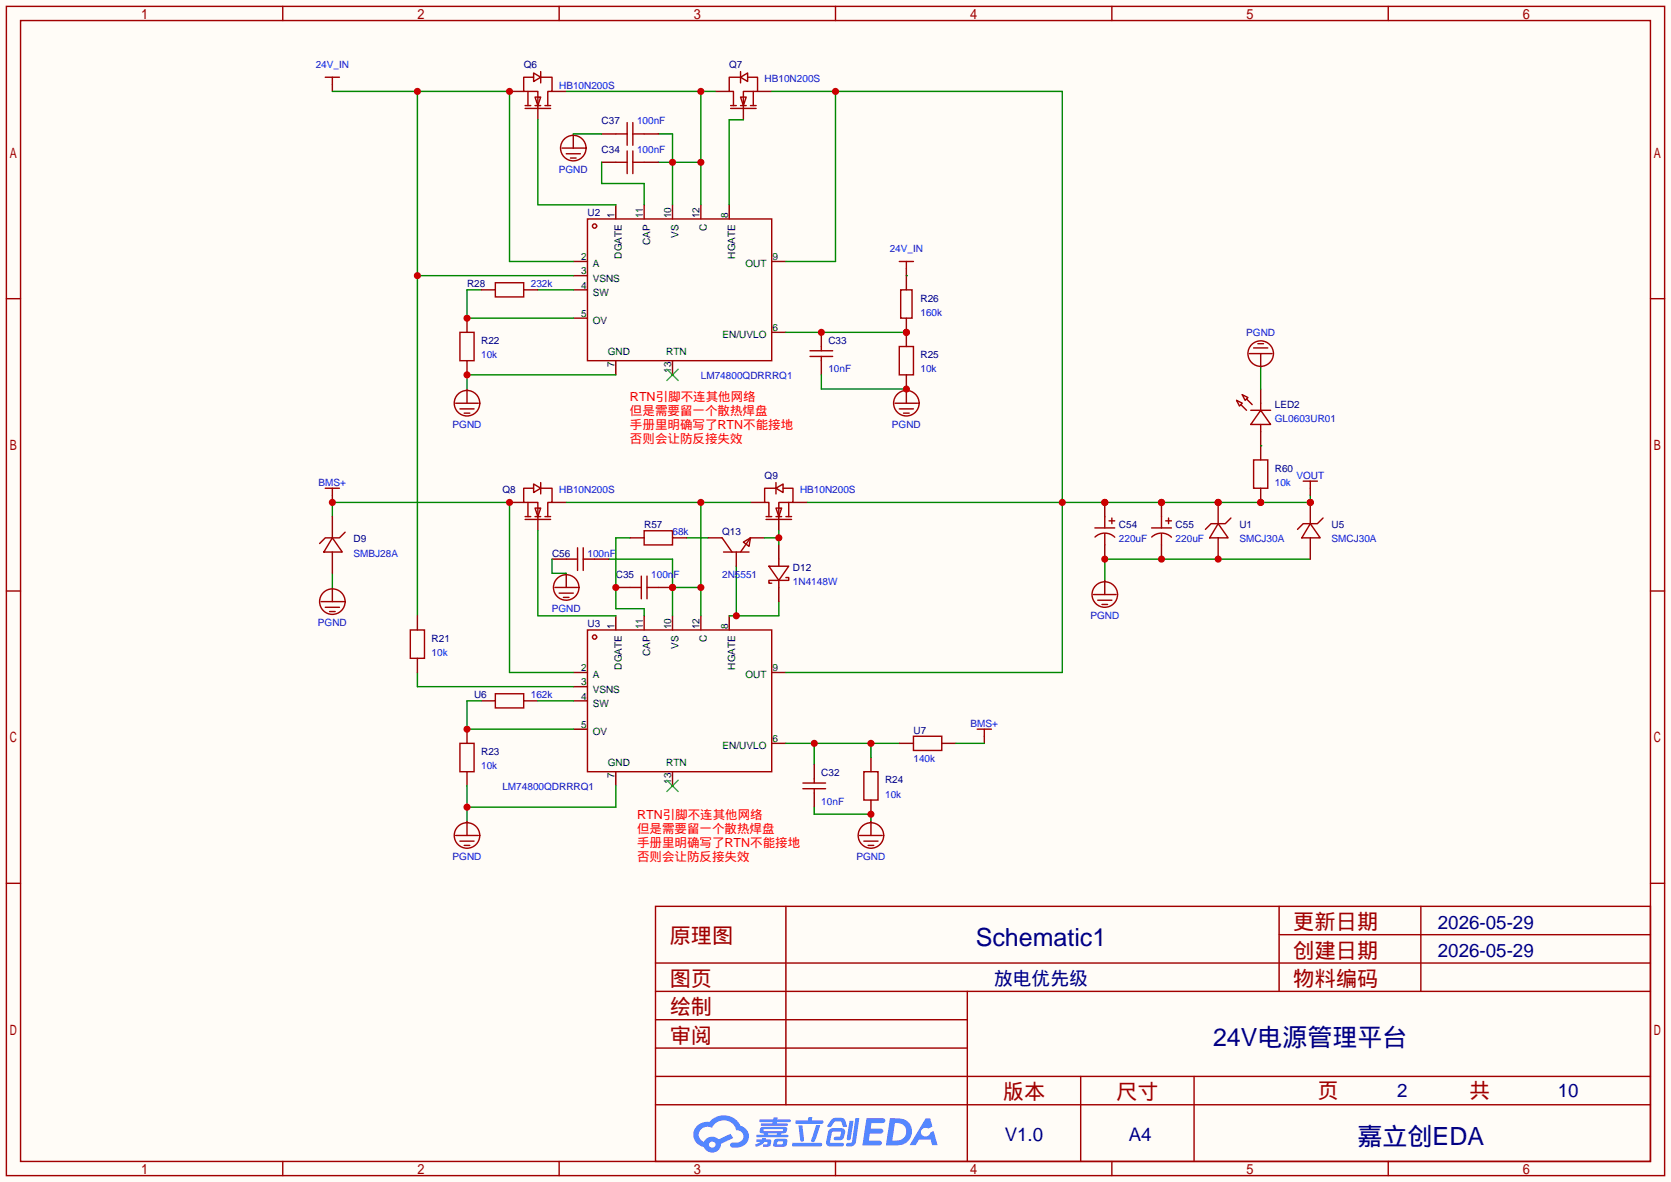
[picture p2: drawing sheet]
<svg xmlns="http://www.w3.org/2000/svg" width="299mm" height="212mm" viewBox="0 0 299 212" stroke-linecap="round" stroke-linejoin="round" font-family="sans-serif">
<path d="M0 0h299.5v211.8h-299.5z" fill="#fffcf7"/>
<g fill="none" stroke="#a10000" stroke-width=".25">
<path d="M1.1 1.1h297.2v209.6h-297.2zM3.7 3.7h292.1v204.5h-292.1zM50.7 1.1v2.6M100.2 1.1v2.6M149.7 1.1v2.6M199.3 1.1v2.6M248.8 1.1v2.6M1.1 53.5h2.6M295.8 53.5h2.5M1.1 105.9h2.6M295.8 105.9h2.5M1.1 158.3h2.6"/>
<path d="M295.8 158.3h2.5M117.5 162.4h178.3v45.8h-178.3zM117.5 177.7h178.3M117.5 172.6h178.3M140.8 162.4v35.6M173.4 177.7v30.5M229.2 162.4v15.3M229.2 167.5h66.6M254.6 162.4v15.3M117.5 182.8h55.9M117.5 198h178.3M117.5 192.9h178.3"/>
<path d="M117.5 187.8h55.9M193.7 192.9v15.3M214 192.9v15.3M50.7 208.2v2.5M100.2 208.2v2.5M149.7 208.2v2.5M199.3 208.2v2.5M248.8 208.2v2.5"/>
</g>
<g fill="#5487ff">
<path d="M155.3 200.4h2.1a.97 .97 0 0 1 1.3 .4 .53 .53 0 0 1-.7 .5h-1.8l-.2 1h1.9a.43 .43 0 0 1 .4 .5 .43 .43 0 0 1-.5 .3h-1.9l-.2 1.3h1.7a.45 .45 0 0 1 .6 .2 .45 .45 0 0 1-.2 .6l-3.2 .1z"/>
<path d="M165.9 200.5h.8l.4 1.4-.7 .4a.82 .82 0 0 0-1.2 .1 .82 .82 0 0 0 .1 1.1 .82 .82 0 0 0 1.2 0l.2-.5 .6-.3 .7 2.5h-.9l-.3-1h-2.1l-.6 1h-1.1z"/>
<path d="M152.2 200.9h.8l-.5 3.2a.36 .36 0 0 1-.4 .3 .36 .36 0 0 1-.3-.4z"/>
<path d="M153.3 200.4h.7l-.6 4.3a1.13 1.13 0 0 1-1.8 .6l.2-.4 .7-.1 .2-.2z"/>
<path d="M149 200.7l.6-.4h1a.77 .77 0 0 1 .9 .6l.3 .9-.2 .2h-.5l-.4-1h-.9a1.3 1.3 0 0 0-.8 .9l-.6 .1-.2-.2z"/>
<path d="M148.6 202.5l.5-.3h1.7a.66 .66 0 0 1 .6 .9l-.1 .4a.81 .81 0 0 1-.9 .9h-.7a.32 .32 0 0 1-.3-.4 .32 .32 0 0 1 .4-.3h.7l.3-.9-1.7 .1-.3 1.9h2.1a.32 .32 0 0 1 .4 .4 .32 .32 0 0 1-.4 .3l-2.3-.1-.5-.3v-.5z"/>
<path d="M142 204.8h5a.33 .33 0 0 1 .3 .4 .33 .33 0 0 1-.3 .3h-4.9l-.2-.2z"/>
<path d="M146.3 201.6h.7l-1 2.9a.36 .36 0 0 1-.4 .2 .36 .36 0 0 1-.3-.3z"/>
<path d="M143.1 201.7h.7l.3 2.6a.34 .34 0 0 1-.3 .3 .34 .34 0 0 1-.4-.2z"/>
<path d="M142.6 200.8h2.2l.1-.4 .1-.2h.6l-.1 .6h1.8a.32 .32 0 0 1 .3 .3 .32 .32 0 0 1-.4 .3h-4.5l-.1-.1z"/>
<path d="M135.6 204.2h.9l.1-.2 .7-.1-.1 .3h.9a.82 .82 0 0 1-.6 1.3h-.7v-.4l.7-.1v-.3h-.5l-.5 .4-1 .4-.2-.4 1-.4h-.8z"/>
<path d="M136.1 200.6h2.5v-.3h.8l-.1 .3h2.2l.2 .3-.2 .2h-2.3v.3h1.8l.2 .2-.2 .2h-4.5l-.2-.2 .1-.2h2l.1-.3h-2.3l-.1-.2z"/>
<path d="M159.5 200.4l-.7 4.9h1.6a2.47 2.47 0 0 0 2.9-1.7 2.47 2.47 0 0 0-1.4-3zM160.4 201.3a1.61 1.61 0 0 1 2 1.4 1.61 1.61 0 0 1-1.8 1.7h-.7z"/>
<path d="M136.3 202.2a.55 .55 0 0 0-.2 .7 .55 .55 0 0 0 .7 .2l.1 .3h-1.3v.4h5.5l.2-.2-.2-.2h-1.2l.2-.3a.7 .7 0 0 0 .8-.2 .7 .7 0 0 0 0-.9h-4.1zM136.9 202.4h3.3l.2 .1-.2 .2h-3.2l-.2-.1zM137.6 203.1h1.7l-.2 .3h-1.4z"/>
<path d="M138.8 204.3a1.05 1.05 0 0 0-.1 1.2 2.91 2.91 0 0 0 2.2-.2 .98 .98 0 0 0 0-1.2h-1.6zM139.4 204.6l.8-.1 .1 .1v.3l-.2 .2h-.8z"/>
<path d="M125 201.7a2.23 2.23 0 0 0-.7 2.3 2.23 2.23 0 0 0 1.8 1.6 1.58 1.58 0 0 0 1.8 .9 1.58 1.58 0 0 0 1.3-1.5l2.2-1-.5-.8-2.1 1a1.65 1.65 0 0 0-2.6 .5 1.45 1.45 0 0 1-.8-2 1.45 1.45 0 0 1 2-.7l.2 .1a2.3 2.3 0 0 1 2.3-1.3 2.3 2.3 0 0 1 2.1 1.7 1.12 1.12 0 0 1 1.2 1.1 1.12 1.12 0 0 1-1.1 1.2h-.7a.45 .45 0 0 0-.6 .3 .45 .45 0 0 0 .5 .6 2.26 2.26 0 0 0 2.9-2.5 2.04 2.04 0 0 0-1.5-1.4 3.3 3.3 0 0 0-5.5-.7l-1.2 .1zM127.1 205.2a.57 .57 0 0 1 1.1 0 .57 .57 0 0 1-1.1 0z"/>
</g>
<g fill="none" stroke="#870000" stroke-width=".25">
<path d="M59.6 15.1v1.3M91.3 16.4h2.6M96.4 18.9v2.6M98.9 16.4h2.6M128.1 16.4h2.6M133.2 18.9v2.6M135.8 16.4h2.5M110.4 36.7v2.5M115.4 36.7v2.5M120.5 36.7v2.5M125.6 36.7v2.5M130.7 36.7v2.5"/>
<path d="M102.7 46.9h2.6M102.7 57h2.6M102.7 51.9h2.6M102.7 49.4h2.6M138.3 46.9h2.5M138.3 59.6h2.5M162.4 48.1v1.3M110.4 64.6v2.6M120.5 64.6v2.6M59.6 88.8v1.2M91.3 90h2.6M96.4 92.6v2.5"/>
<path d="M98.9 90h2.6M134.5 90h2.5M139.6 92.6v2.5M142.1 90h2.6M110.4 110.4v2.5M115.4 110.4v2.5M120.5 110.4v2.5M125.6 110.4v2.5M130.7 110.4v2.5M102.7 120.5h2.6M102.7 130.7h2.6M102.7 125.6h2.6"/>
<path d="M102.7 123.1h2.6M110.4 138.3v2.5M120.5 138.3v2.5M138.3 120.5h2.5M138.3 133.2h2.5M176.4 132v1.2"/>
</g>
<g fill="none" stroke="#a10000" stroke-width=".25">
<path d="M58.3 13.8h2.5M59.6 13.8v1.3M94.1 18.9h1M94.1 19.4h4.6M94.6 16.4v2.5M95.6 13.8h-1.7v2.6h2.5v2.5M95.6 13.1l1.3 .7-1.3 .8zM95.9 17.4h1l-.5 1.5zM95.9 18.9h1M96.9 12.8v2.1M96.9 13.8h2v2.6h-.7v2.5M97.7 18.9h1"/>
<path d="M130.9 18.9h1.1M130.9 19.4h4.6M132.7 12.8v2.1M132.7 13.8h-2v2.6h.7v2.5M132.7 13.8l1.3-.7v1.5zM132.7 17.4h1l-.5 1.5zM132.7 18.9h1M134 13.8h1.8v2.6h-2.6v2.5M134.5 18.9h1M135 16.4v2.5M105.3 39.2h33v25.4h-33zM161.2 46.9h2.5"/>
<path d="M162.4 46.9v1.2M58.3 87.5h2.5M59.6 87.5v1.3M94.1 92.6h1M94.1 93.1h4.6M94.6 90v2.6M95.6 87.5h-1.7v2.5h2.5v2.6M95.6 86.7l1.3 .8-1.3 .8zM95.9 91.1h1l-.5 1.5zM95.9 92.6h1M96.9 86.5v2M96.9 87.5h2v2.5h-.7v2.6"/>
<path d="M97.7 92.6h1M137.3 92.6h1M137.3 93.1h4.6M139.1 86.5v2M139.1 87.5h-2.1v2.5h.8v2.6M139.1 87.5l1.2-.8v1.6zM139.1 91.1h1l-.5 1.5zM139.1 92.6h1M140.3 87.5h1.8v2.5h-2.5v2.6M140.8 92.6h1.1M141.4 90v2.6M105.3 112.9h33v25.4h-33z"/>
<path d="M175.1 130.7h2.6M176.4 130.7v1.3"/>
<circle cx="106.6" cy="40.5" r=".38"/>
<circle cx="106.6" cy="114.2" r=".38"/>
</g>
<path d="M119.5 66.2l2 2M121.5 66.2l-2 2M119.5 139.8l2 2.1M121.5 139.8l-2 2.1" fill="none" stroke="#3c3" stroke-width=".25"/>
<path d="M101.5 16.4h26.6M125.6 16.4v20.3M118 29.1h7.6M118 24h2.5v12.7" fill="none" stroke="#008700" stroke-width=".25"/>
<g fill="#c00">
<circle cx="125.6" cy="16.4" r=".63"/>
<circle cx="125.6" cy="29.1" r=".63"/>
<circle cx="120.5" cy="29.1" r=".63"/>
</g>
<path d="M101.5 90h33M125.6 90v20.4M109.1 100.2h11.4v10.2M120.5 105.3h5.1" fill="none" stroke="#008700" stroke-width=".25"/>
<g fill="#c00">
<circle cx="125.6" cy="90" r=".63"/>
<circle cx="125.6" cy="105.3" r=".63"/>
<circle cx="120.5" cy="105.3" r=".63"/>
</g>
<path d="M138.3 16.4h52.1v104.1h-49.6M149.7 16.4v30.5h-8.9M234.8 88.8v1.2h-90.1" fill="none" stroke="#008700" stroke-width=".25"/>
<g fill="#c00">
<circle cx="149.7" cy="16.4" r=".63"/>
<circle cx="190.4" cy="90" r=".63"/>
<circle cx="198" cy="90" r=".63"/>
<circle cx="208.2" cy="90" r=".63"/>
<circle cx="218.3" cy="90" r=".63"/>
<circle cx="225.9" cy="90" r=".63"/>
<circle cx="234.8" cy="90" r=".63"/>
</g>
<path d="M133.2 21.5h-2.5v15.2M59.6 92.6v-2.6h31.7v30.5h11.4M234.8 100.2h-36.8v3.8" fill="none" stroke="#008700" stroke-width=".25"/>
<path d="M234.8 87.5v1.3" fill="none" stroke="#870000" stroke-width=".25"/>
<path d="M233.6 86.2h2.5M234.8 86.2v1.3" fill="none" stroke="#a10000" stroke-width=".25"/>
<g fill="#c00">
<circle cx="91.3" cy="90" r=".63"/>
<circle cx="59.6" cy="90" r=".63"/>
</g>
<path d="M59.6 16.4h31.7v30.5h11.4M74.8 16.4v94M74.8 49.4h27.9M74.8 120.5v2.6h27.9" fill="none" stroke="#008700" stroke-width=".25"/>
<g fill="#c00">
<circle cx="74.8" cy="16.4" r=".63"/>
<circle cx="91.3" cy="16.4" r=".63"/>
<circle cx="74.8" cy="49.4" r=".63"/>
</g>
<path d="M82.4 59.6h2.6v5h-2.6zM161.2 62.1h2.5v5.1h-2.5zM73.5 112.9h2.6v5.1h-2.6zM82.4 133.2h2.6v5.1h-2.6zM154.8 138.3h2.6v5.1h-2.6z" fill="none" stroke="#a10000" stroke-width=".25"/>
<path d="M83.7 57v2.6M162.4 59.6v2.5M83.7 64.6v2.6M162.4 67.2v2.5M74.8 110.4v2.5M74.8 118v2.5M83.7 130.7v2.5M83.7 138.3v2.5M156.1 135.8v2.5M156.1 143.4v2.5" fill="none" stroke="#870000" stroke-width=".25"/>
<path d="M86.2 51.9h-2.5v5.1h19M96.4 51.9h6.3" fill="none" stroke="#008700" stroke-width=".25"/>
<circle cx="83.7" cy="57" r=".63" fill="#c00"/>
<path d="M110.4 67.2h-26.7v2.5" fill="none" stroke="#008700" stroke-width=".25"/>
<circle cx="83.7" cy="67.2" r=".63" fill="#c00"/>
<path d="M96.4 21.5v15.2h14" fill="none" stroke="#008700" stroke-width=".25"/>
<g fill="none" stroke="#a10000" stroke-width=".25">
<path d="M110.4 24h2M112.4 22v4M113.4 22v4M113.4 24h2M223.9 63.4h4.1M224.7 62.4h2.5M225.4 61.6h1M103.5 98.2v4M104.5 98.2v4M101.5 100.2h2M104.5 100.2h2.1M116 103.3v4"/>
<circle cx="225.9" cy="63.4" r="2.29"/>
</g>
<path d="M107.8 24h2.6M115.4 24h2.6M225.9 63.4v2.5M98.9 100.2h2.6M106.6 100.2h2.5M118 105.3h2.5" fill="none" stroke="#870000" stroke-width=".25"/>
<circle cx="120.5" cy="105.3" r=".63" fill="#c00"/>
<path d="M110.4 29.1h2M112.4 27.1v4M113.4 27.1v4M113.4 29.1h2M112.9 105.3h2M114.9 103.3v4M116 105.3h2M88.8 124.3h5.1v2.6h-5.1z" fill="none" stroke="#a10000" stroke-width=".25"/>
<path d="M107.8 29.1h2.6M115.4 29.1h2.6M110.4 105.3h2.5M86.2 125.6h2.6M93.9 125.6h2.5" fill="none" stroke="#870000" stroke-width=".25"/>
<path d="M86.2 125.6h-2.5v5.1h19M96.4 125.6h6.3" fill="none" stroke="#008700" stroke-width=".25"/>
<circle cx="83.7" cy="130.7" r=".63" fill="#c00"/>
<path d="M83.7 140.8v6.4M110.4 140.8v3.9h-26.7" fill="none" stroke="#008700" stroke-width=".25"/>
<circle cx="83.7" cy="144.7" r=".63" fill="#c00"/>
<path d="M96.4 95.1v15.3h14M132 101.5v8.9M139.6 107.8v2.6h-8.9" fill="none" stroke="#008700" stroke-width=".25"/>
<circle cx="132" cy="110.4" r=".63" fill="#c00"/>
<path d="M140.8 133.2h20.4M145.9 133.2v3.8M156.1 133.2v2.6" fill="none" stroke="#008700" stroke-width=".25"/>
<g fill="#c00">
<circle cx="156.1" cy="133.2" r=".63"/>
<circle cx="145.9" cy="133.2" r=".63"/>
</g>
<path d="M145.2 63.9h4M145.2 62.9h4M147.2 62.1v.8M147.2 63.9v.7M145.9 139.6v.7M163.7 132h5.1v2.5h-5.1zM143.9 141.4h4.1M143.9 140.3h4.1M145.9 141.4v.7" fill="none" stroke="#a10000" stroke-width=".25"/>
<path d="M147.2 59.6v2.5M147.2 64.6v2.6M145.9 137v2.6M161.2 133.2h2.5M168.8 133.2h2.5M145.9 142.1v2.6" fill="none" stroke="#870000" stroke-width=".25"/>
<path d="M171.3 133.2h5.1M145.9 144.7v1.2h10.2v1.3" fill="none" stroke="#008700" stroke-width=".25"/>
<circle cx="156.1" cy="145.9" r=".63" fill="#c00"/>
<path d="M140.8 59.6h21.6" fill="none" stroke="#008700" stroke-width=".25"/>
<g fill="#c00">
<circle cx="147.2" cy="59.6" r=".63"/>
<circle cx="162.4" cy="59.6" r=".63"/>
</g>
<path d="M162.4 49.4v2.5M162.4 57v2.6" fill="none" stroke="#870000" stroke-width=".25"/>
<circle cx="162.4" cy="59.6" r=".63" fill="#c00"/>
<g fill="none" stroke="#a10000" stroke-width=".25">
<path d="M100.7 26.5h4.1M101.5 27.6h2.5M102.2 28.3h1.1M161.4 51.9h2v5.1h-2zM81.7 72.3h4M82.4 73.3h2.6M83.2 74h1M57.5 107.8h4.1M58.3 108.8h2.5M59.1 109.6h1M99.4 105.3h4.1M100.2 106.3h2.5"/>
<path d="M101 107.1h1"/>
<circle cx="102.7" cy="26.5" r="2.29"/>
<circle cx="83.7" cy="72.3" r="2.29"/>
<circle cx="162.4" cy="72.3" r="2.29"/>
<circle cx="59.6" cy="107.8" r="2.29"/>
<circle cx="101.5" cy="105.3" r="2.29"/>
</g>
<path d="M162.4 49.4h.1M147.2 67.2v2.5h15.2" fill="none" stroke="#008700" stroke-width=".25"/>
<path d="M102.7 24v2.5M83.7 69.7v2.6M162.4 69.7v2.6M59.6 105.3v2.5M101.5 102.7v2.6" fill="none" stroke="#870000" stroke-width=".25"/>
<circle cx="162.4" cy="69.7" r=".63" fill="#c00"/>
<g fill="none" stroke="#a10000" stroke-width=".25">
<path d="M160.4 72.3h4.1M161.2 73.3h2.5M161.9 74h1M81.7 149.7h4M82.4 150.7h2.6M83.2 151.5h1M154.1 149.7h4M154.8 150.7h2.6M155.6 151.5h1"/>
<circle cx="83.7" cy="149.7" r="2.29"/>
<circle cx="156.1" cy="149.7" r="2.29"/>
</g>
<path d="M83.7 147.2v2.5M156.1 147.2v2.5" fill="none" stroke="#870000" stroke-width=".25"/>
<path d="M107.8 29.1v3.8h7.6v3.8M112.9 96.4h-2.5v12.7h5v1.3M59.6 102.7v2.6" fill="none" stroke="#008700" stroke-width=".25"/>
<circle cx="110.4" cy="105.3" r=".63" fill="#c00"/>
<path d="M102.7 24h5.1M123.1 96.4h3.8M137 96.4h2.6M139.6 95.1v2.6" fill="none" stroke="#008700" stroke-width=".25"/>
<path d="M88.8 50.7h5.1v2.5h-5.1zM129.4 96.4l1.8 2.5M129.7 98.9h4.5M133.2 97.2l1.3-.8-.3 1.5zM134.5 96.4l-1.8 2.5M137.8 101.5h3.6l-1.8 2.5zM139.6 100.2v1.3M139.6 104v1.3M140.8 103.5h.6v.5h-3.6v.5h.5" fill="none" stroke="#a10000" stroke-width=".25"/>
<path d="M86.2 51.9h2.6M93.9 51.9h2.5M126.9 96.4h2.5M132 98.9v2.6M134.5 96.4h2.5M139.6 97.7v2.5M139.6 105.3v2.5" fill="none" stroke="#870000" stroke-width=".25"/>
<circle cx="139.6" cy="96.4" r=".63" fill="#c00"/>
<path d="M115.4 95.1h5.1v2.6h-5.1zM224.7 82.4h2.5v5.1h-2.5z" fill="none" stroke="#a10000" stroke-width=".25"/>
<path d="M112.9 96.4h2.5M120.5 96.4h2.6M225.9 87.5v2.5" fill="none" stroke="#870000" stroke-width=".25"/>
<circle cx="225.9" cy="90" r=".63" fill="#c00"/>
<path d="M225.9 69.7v2.6M225.9 77.3v5.1M198 90v2.6" fill="none" stroke="#870000" stroke-width=".25"/>
<path d="M221.6 71.8l1 .5-.5 .5zM222.4 72.5l1 1M222.6 70.7l1 .5-.5 .6zM223.4 71.5l1 1M224.2 73.5h3.5M225.9 73.5l1.8 2.6h-3.5zM225.9 72.3v1.2M225.9 76.1v1.2M196.2 94.6h3.6" fill="none" stroke="#a10000" stroke-width=".25"/>
<path d="M225.9 79.9h.1M225.9 65.9v3.8" fill="none" stroke="#008700" stroke-width=".25"/>
<circle cx="198" cy="90" r=".63" fill="#c00"/>
<path d="M198 97.7v2.5" fill="none" stroke="#870000" stroke-width=".25"/>
<circle cx="198" cy="100.2" r=".63" fill="#c00"/>
<path d="M196.2 96.3a2.54 2.54 0 0 1 3.6 0M198 92.6v2M198 95.6v2.1M198.8 93.3h1M199.3 92.8v1.1M206.4 94.6h3.5" fill="none" stroke="#a10000" stroke-width=".25"/>
<path d="M208.2 90v2.6" fill="none" stroke="#870000" stroke-width=".25"/>
<circle cx="208.2" cy="90" r=".63" fill="#c00"/>
<path d="M208.2 97.7v2.5" fill="none" stroke="#870000" stroke-width=".25"/>
<circle cx="208.2" cy="100.2" r=".63" fill="#c00"/>
<g fill="none" stroke="#a10000" stroke-width=".25">
<path d="M59.6 96.4l1.7 2.5h-3.3zM61.8 95.4l-1 1h-2.5l-1 1M206.4 96.3a2.54 2.54 0 0 1 3.5 0M208.2 92.6v2M208.2 95.6v2.1M208.9 93.3h1M209.4 92.8v1.1M234.8 93.9l1.8 2.5h-3.3zM237.1 92.8l-1 1.1h-2.5l-1.1 1M196 106.6h4M196.7 107.6h2.6M197.5 108.3h1"/>
<circle cx="198" cy="106.6" r="2.29"/>
</g>
<path d="M59.6 92.6v3.8M59.6 98.9v3.8M234.8 90v3.9M198 104v2.6" fill="none" stroke="#870000" stroke-width=".25"/>
<circle cx="234.8" cy="90" r=".63" fill="#c00"/>
<path d="M218.3 90v3.9M234.8 96.4v3.8" fill="none" stroke="#870000" stroke-width=".25"/>
<path d="M218.3 93.9l1.8 2.5h-3.3zM220.6 92.8l-1 1.1h-2.6l-1 1" fill="none" stroke="#a10000" stroke-width=".25"/>
<circle cx="218.3" cy="90" r=".63" fill="#c00"/>
<path d="M218.3 96.4v3.8" fill="none" stroke="#870000" stroke-width=".25"/>
<circle cx="218.3" cy="100.2" r=".63" fill="#c00"/>
<path d="M98.9 100.2v2.5h2.6" fill="none" stroke="#008700" stroke-width=".25"/>
<g font-size="4.5" fill="#000080">
<text x="174.9" y="169.6">Schematic1</text>
<text x="217.4" y="187.4">24V电源管理平台</text>
<text x="243.3" y="205.2">嘉立创EDA</text>
</g>
<g font-size="3.8" fill="#a00000">
<text x="231.8" y="166.5">更新日期</text>
<text x="120" y="169.1">原理图</text>
<text x="231.8" y="171.6">创建日期</text>
<text x="120" y="176.7">图页</text>
<text x="231.8" y="176.7">物料编码</text>
<text x="120" y="181.8">绘制</text>
<text x="120" y="186.9">审阅</text>
<text x="179.7" y="197">版本</text>
<text x="200" y="197">尺寸</text>
<text x="236.1" y="196.8">页</text>
<text x="263.3" y="196.8">共</text>
</g>
<g font-size="3.4" fill="#000080">
<text x="257.7" y="166.4">2026-05-29</text>
<text x="257.7" y="171.5">2026-05-29</text>
<text x="178.2" y="176.6">放电优先级</text>
<text x="250.4" y="196.7">2</text>
<text x="279.2" y="196.7">10</text>
<text x="180.1" y="204.5">V1.0</text>
<text x="202.3" y="204.5">A4</text>
</g>
<g font-size="2.2" fill="#f00">
<text x="112.9" y="71.8">RTN引脚不连其他网络</text>
<text x="112.9" y="74.4">但是需要留一个散热焊盘</text>
<text x="112.9" y="76.9">手册里明确写了RTN不能接地</text>
<text x="112.9" y="79.4">否则会让防反接失效</text>
<text x="114.2" y="146.7">RTN引脚不连其他网络</text>
<text x="114.2" y="149.3">但是需要留一个散热焊盘</text>
<text x="114.2" y="151.8">手册里明确写了RTN不能接地</text>
<text x="114.2" y="154.4">否则会让防反接失效</text>
</g>
<g font-size="1.8" fill="#00f">
<text x="56.6" y="12.1">24V_IN</text>
<text x="100.2" y="15.9">HB10N200S</text>
<text x="137" y="14.7">HB10N200S</text>
<text x="114.2" y="22.3">100nF</text>
<text x="114.2" y="27.4">100nF</text>
<text x="100.2" y="30.9">PGND</text>
<text x="159.4" y="45.1">24V_IN</text>
<text x="95.1" y="51.5">232k</text>
<text x="165" y="56.6">160k</text>
<text x="86.2" y="64.2">10k</text>
<text x="223.3" y="60.1">PGND</text>
<text x="125.6" y="68">LM74800QDRRRQ1</text>
<text x="148.5" y="66.7">10nF</text>
<text x="165" y="66.7">10k</text>
<text x="81.1" y="76.6">PGND</text>
<text x="159.8" y="76.6">PGND</text>
<text x="228.5" y="75.6">GL0603UR01</text>
<text x="57.1" y="87.1">BMS+</text>
<text x="100.2" y="88.3">HB10N200S</text>
<text x="143.4" y="88.3">HB10N200S</text>
<text x="228.5" y="87.1">10k</text>
<text x="232.3" y="85.8">VOUT</text>
<text x="120.5" y="95.9">68k</text>
<text x="63.4" y="99.8">SMBJ28A</text>
<text x="105.3" y="99.8">100nF</text>
<text x="200.5" y="97.2">220uF</text>
<text x="210.7" y="97.2">220uF</text>
<text x="222.1" y="97.2">SMCJ30A</text>
<text x="238.6" y="97.2">SMCJ30A</text>
<text x="116.7" y="103.6">100nF</text>
<text x="129.4" y="103.6">2N5551</text>
<text x="142.1" y="104.8">1N4148W</text>
<text x="57" y="112.2">PGND</text>
<text x="98.9" y="109.7">PGND</text>
<text x="195.4" y="110.9">PGND</text>
<text x="77.3" y="117.5">10k</text>
<text x="95.1" y="125.2">162k</text>
<text x="173.9" y="130.2">BMS+</text>
<text x="86.2" y="137.9">10k</text>
<text x="163.7" y="136.6">140k</text>
<text x="90" y="141.7">LM74800QDRRRQ1</text>
<text x="158.6" y="142.9">10k</text>
<text x="147.2" y="144.2">10nF</text>
<text x="81.1" y="154.1">PGND</text>
<text x="153.5" y="154.1">PGND</text>
</g>
<g font-size="1.8" fill="#000080">
<text x="93.9" y="12.1">Q6</text>
<text x="130.7" y="12.1">Q7</text>
<text x="107.8" y="22.3">C37</text>
<text x="107.8" y="27.4">C34</text>
<text x="105.3" y="38.8">U2</text>
<text x="83.7" y="51.5">R28</text>
<text x="165" y="54">R26</text>
<text x="86.2" y="61.7">R22</text>
<text x="148.5" y="61.7">C33</text>
<text x="165" y="64.2">R25</text>
<text x="228.5" y="73.1">LED2</text>
<text x="90" y="88.3">Q8</text>
<text x="137" y="85.8">Q9</text>
<text x="228.5" y="84.5">R60</text>
<text x="115.4" y="94.7">R57</text>
<text x="129.4" y="95.9">Q13</text>
<text x="200.5" y="94.7">C54</text>
<text x="210.7" y="94.7">C55</text>
<text x="222.1" y="94.7">U1</text>
<text x="238.6" y="94.7">U5</text>
<text x="63.4" y="97.2">D9</text>
<text x="98.9" y="99.8">C56</text>
<text x="110.4" y="103.6">C35</text>
<text x="142.1" y="102.3">D12</text>
<text x="105.3" y="112.5">U3</text>
<text x="77.3" y="115">R21</text>
<text x="85" y="125.2">U6</text>
<text x="163.7" y="131.5">U7</text>
<text x="86.2" y="135.3">R23</text>
<text x="147.2" y="139.1">C32</text>
<text x="158.6" y="140.4">R24</text>
</g>
<g font-size="1.8">
<text x="110.1" y="39.1" transform="rotate(-90 110.1 39.1)">1</text>
<text x="115.2" y="39.1" transform="rotate(-90 115.2 39.1)">11</text>
<text x="120.3" y="39.1" transform="rotate(-90 120.3 39.1)">10</text>
<text x="125.4" y="39.1" transform="rotate(-90 125.4 39.1)">12</text>
<text x="126.7" y="41.5" transform="rotate(-90 126.7 41.5)">C</text>
<text x="130.5" y="39.1" transform="rotate(-90 130.5 39.1)">8</text>
<text x="104.2" y="46.6">2</text>
<text x="106.2" y="47.9">A</text>
<text x="111.4" y="46.4" transform="rotate(-90 111.4 46.4)">DGATE</text>
<text x="116.5" y="43.9" transform="rotate(-90 116.5 43.9)">CAP</text>
<text x="121.6" y="42.6" transform="rotate(-90 121.6 42.6)">VS</text>
<text x="131.7" y="46.4" transform="rotate(-90 131.7 46.4)">HGATE</text>
<text x="133.6" y="47.9">OUT</text>
<text x="138.4" y="46.6">9</text>
<text x="104.2" y="51.7">4</text>
<text x="104.2" y="49.2">3</text>
<text x="106.2" y="53">SW</text>
<text x="106.2" y="50.5">VSNS</text>
<text x="104.2" y="56.8">5</text>
<text x="106.2" y="58.1">OV</text>
<text x="138.4" y="59.3">6</text>
<text x="108.9" y="63.7">GND</text>
<text x="110.1" y="65.8" transform="rotate(-90 110.1 65.8)">7</text>
<text x="119.4" y="63.7">RTN</text>
<text x="129.5" y="60.6">EN/UVLO</text>
<text x="120.3" y="66.8" transform="rotate(-90 120.3 66.8)">13</text>
<text x="110.1" y="112.8" transform="rotate(-90 110.1 112.8)">1</text>
<text x="115.2" y="112.8" transform="rotate(-90 115.2 112.8)">11</text>
<text x="120.3" y="112.8" transform="rotate(-90 120.3 112.8)">10</text>
<text x="125.4" y="112.8" transform="rotate(-90 125.4 112.8)">12</text>
<text x="130.5" y="112.8" transform="rotate(-90 130.5 112.8)">8</text>
<text x="116.5" y="117.5" transform="rotate(-90 116.5 117.5)">CAP</text>
<text x="121.6" y="116.2" transform="rotate(-90 121.6 116.2)">VS</text>
<text x="126.7" y="115.1" transform="rotate(-90 126.7 115.1)">C</text>
<text x="104.2" y="125.4">4</text>
<text x="104.2" y="122.8">3</text>
<text x="104.2" y="120.3">2</text>
<text x="106.2" y="124.1">VSNS</text>
<text x="106.2" y="121.6">A</text>
<text x="111.4" y="120" transform="rotate(-90 111.4 120)">DGATE</text>
<text x="131.7" y="120" transform="rotate(-90 131.7 120)">HGATE</text>
<text x="133.6" y="121.6">OUT</text>
<text x="138.4" y="120.3">9</text>
<text x="104.2" y="130.5">5</text>
<text x="106.2" y="131.7">OV</text>
<text x="106.2" y="126.7">SW</text>
<text x="108.9" y="137.3">GND</text>
<text x="119.4" y="137.3">RTN</text>
<text x="129.5" y="134.3">EN/UVLO</text>
<text x="138.4" y="133">6</text>
<text x="110.1" y="139.4" transform="rotate(-90 110.1 139.4)">7</text>
<text x="120.3" y="140.4" transform="rotate(-90 120.3 140.4)">13</text>
</g>
</svg>
